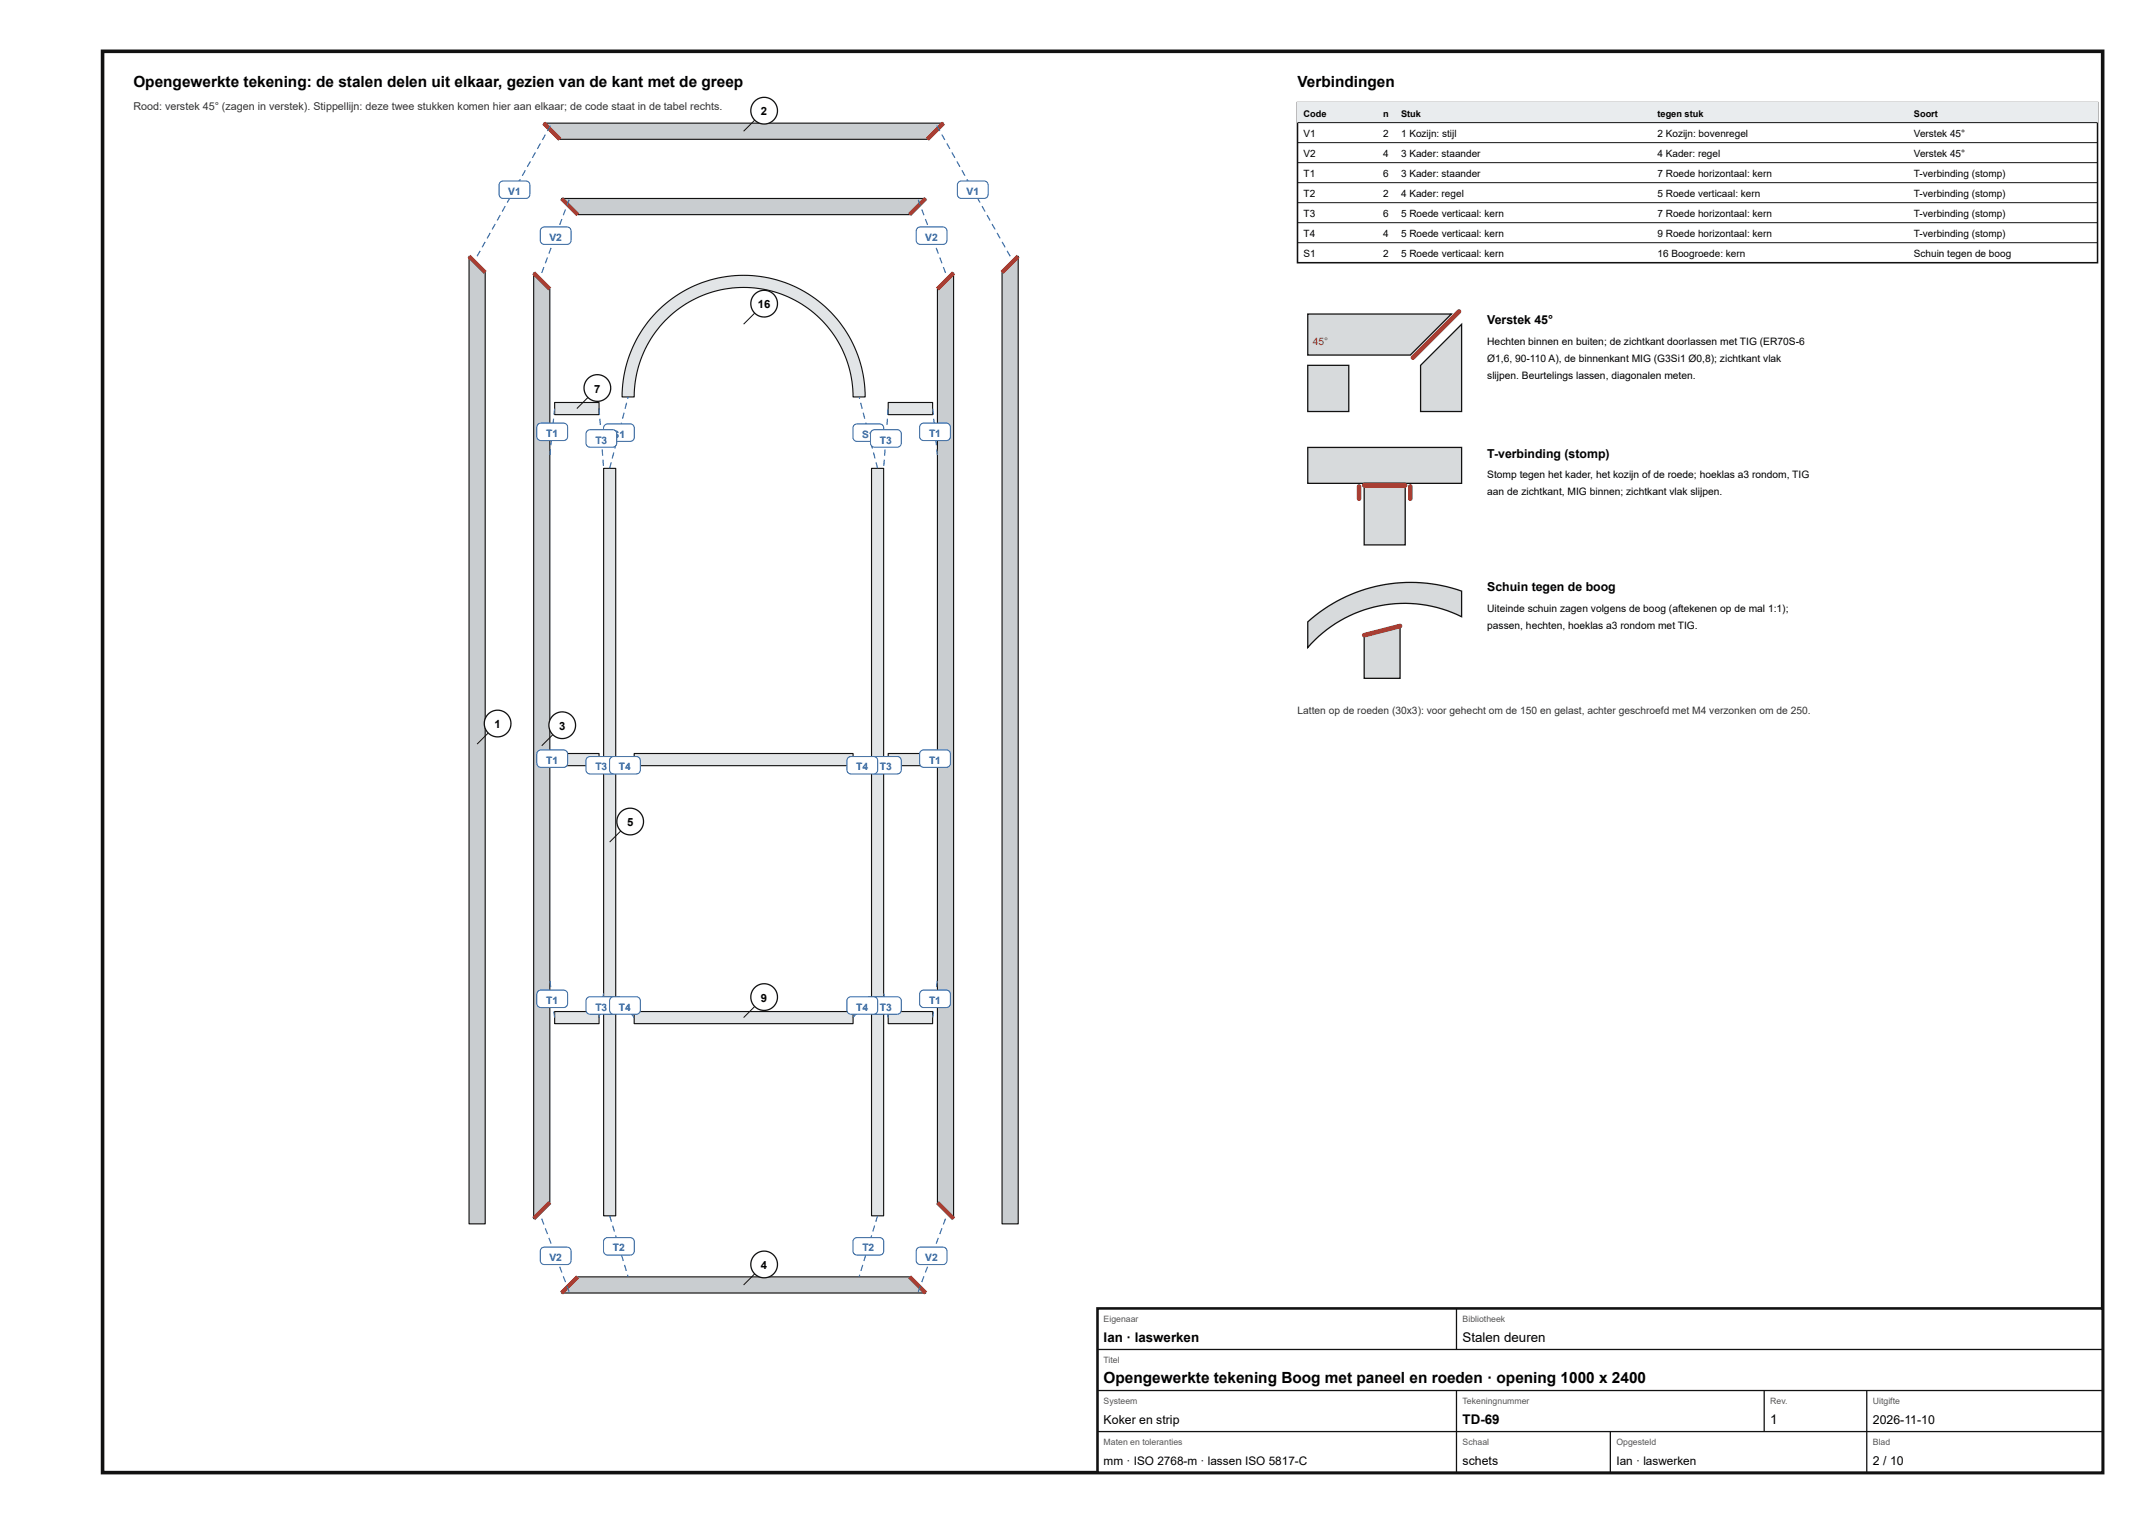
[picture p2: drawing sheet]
<svg xmlns="http://www.w3.org/2000/svg" width="420mm" height="297mm" viewBox="0 0 420 297" stroke-linecap="round" stroke-linejoin="round" font-family="sans-serif">
<path d="M20 10h390v277h-390z" fill="none" stroke="#111" stroke-width=".7" stroke-linecap="butt"/>
<path d="M91.5 49.9l3.1 3.2v185.4h-3.1z" fill="#c9cdd0"/>
<path d="M91.5 49.9l3.1 3.2v185.4h-3.1z" fill="none" stroke="#111" stroke-width=".22"/>
<path d="M91.5 49.9l3.1 3.2" fill="none" stroke="#c0392b" stroke-width=".8" stroke-linecap="butt"/>
<path d="M198.5 49.9v188.6h-3.1v-185.4z" fill="#c9cdd0"/>
<path d="M198.5 49.9v188.6h-3.1v-185.4z" fill="none" stroke="#111" stroke-width=".22"/>
<path d="M198.5 49.9l-3.1 3.2" fill="none" stroke="#c0392b" stroke-width=".8" stroke-linecap="butt"/>
<path d="M106 24h78l-3.2 3.2h-71.6z" fill="#c9cdd0"/>
<path d="M106 24h78l-3.2 3.2h-71.6z" fill="none" stroke="#111" stroke-width=".22"/>
<path d="M106 24l3.2 3.2M184 24l-3.2 3.2" fill="none" stroke="#c0392b" stroke-width=".8" stroke-linecap="butt"/>
<path d="M104.1 53.2l3.1 3.1v178.1l-3.1 3.1z" fill="#c9cdd0"/>
<path d="M104.1 53.2l3.1 3.1v178.1l-3.1 3.1z" fill="none" stroke="#111" stroke-width=".22"/>
<path d="M104.1 53.2l3.1 3.1M107.2 234.4l-3.1 3.1" fill="none" stroke="#c0392b" stroke-width=".8" stroke-linecap="butt"/>
<path d="M182.8 56.3l3.1-3.1v184.3l-3.1-3.1z" fill="#c9cdd0"/>
<path d="M182.8 56.3l3.1-3.1v184.3l-3.1-3.1z" fill="none" stroke="#111" stroke-width=".22"/>
<path d="M185.9 53.2l-3.1 3.1M182.8 234.4l3.1 3.1" fill="none" stroke="#c0392b" stroke-width=".8" stroke-linecap="butt"/>
<path d="M109.5 252l3.1-3.2h64.8l3.1 3.2z" fill="#c9cdd0"/>
<path d="M109.5 252l3.1-3.2h64.8l3.1 3.2z" fill="none" stroke="#111" stroke-width=".22"/>
<path d="M112.6 248.8l-3.1 3.2M177.4 248.8l3.1 3.2" fill="none" stroke="#c0392b" stroke-width=".8" stroke-linecap="butt"/>
<path d="M109.5 38.7h71l-3.1 3.1h-64.8z" fill="#c9cdd0"/>
<path d="M109.5 38.7h71l-3.1 3.1h-64.8z" fill="none" stroke="#111" stroke-width=".22"/>
<path d="M109.5 38.7l3.1 3.1M180.5 38.7l-3.1 3.1" fill="none" stroke="#c0392b" stroke-width=".8" stroke-linecap="butt"/>
<path d="M117.7 91.3h2.4v145.6h-2.4z" fill="#e2e5e7"/>
<path d="M117.7 91.3h2.4v145.6h-2.4z" fill="none" stroke="#111" stroke-width=".22"/>
<path d="M108.1 78.4h8.7v2.4h-8.7z" fill="#e2e5e7"/>
<path d="M108.1 78.4h8.7v2.4h-8.7z" fill="none" stroke="#111" stroke-width=".22"/>
<path d="M108.1 197.1h8.7v2.4h-8.7z" fill="#e2e5e7"/>
<path d="M108.1 197.1h8.7v2.4h-8.7z" fill="none" stroke="#111" stroke-width=".22"/>
<path d="M108.1 146.8h8.7v2.4h-8.7z" fill="#e2e5e7"/>
<path d="M108.1 146.8h8.7v2.4h-8.7z" fill="none" stroke="#111" stroke-width=".22"/>
<path d="M169.9 91.3h2.4v145.6h-2.4z" fill="#e2e5e7"/>
<path d="M169.9 91.3h2.4v145.6h-2.4z" fill="none" stroke="#111" stroke-width=".22"/>
<path d="M173.2 78.4h8.6v2.4h-8.6z" fill="#e2e5e7"/>
<path d="M173.2 78.4h8.6v2.4h-8.6z" fill="none" stroke="#111" stroke-width=".22"/>
<path d="M173.2 197.1h8.6v2.4h-8.6z" fill="#e2e5e7"/>
<path d="M173.2 197.1h8.6v2.4h-8.6z" fill="none" stroke="#111" stroke-width=".22"/>
<path d="M173.2 146.8h8.6v2.4h-8.6z" fill="#e2e5e7"/>
<path d="M173.2 146.8h8.6v2.4h-8.6z" fill="none" stroke="#111" stroke-width=".22"/>
<path d="M123.7 197.1h42.6v2.4h-42.6z" fill="#e2e5e7"/>
<path d="M123.7 197.1h42.6v2.4h-42.6z" fill="none" stroke="#111" stroke-width=".22"/>
<path d="M123.7 146.8h42.6v2.4h-42.6z" fill="#e2e5e7"/>
<path d="M123.7 146.8h42.6v2.4h-42.6z" fill="none" stroke="#111" stroke-width=".22"/>
<path d="M127.9 60.9a23.7 23.7 0 0 1 26-5.5 23.7 23.7 0 0 1 14.8 22h-2.4a21.3 21.3 0 0 0-21.3-21.4 21.3 21.3 0 0 0-21.3 21.4h-2.4a23.8 23.8 0 0 1 6.6-16.5z" fill="#e2e5e7"/>
<path d="M127.9 60.9a23.7 23.7 0 0 1 26-5.5 23.7 23.7 0 0 1 14.8 22h-2.4a21.3 21.3 0 0 0-21.3-21.4 21.3 21.3 0 0 0-21.3 21.4h-2.4a23.8 23.8 0 0 1 6.6-16.5z" fill="none" stroke="#111" stroke-width=".22"/>
<path d="M93.5 48.8l.2 .1-.6 1.1-.2-.1zM94.5 47.1l.2 .1-.6 1.1-.2-.2zM95.5 45.4l.2 .1-.6 1-.2-.1zM96.5 43.6l.2 .1-.6 1.1-.2-.1zM97.4 41.9l.2 .1-.6 1-.1-.1zM98.4 40.1l.2 .1-.6 1.1-.2-.1zM99.4 38.4l.2 .1-.6 1-.2-.1zM100.4 36.6l.2 .1-.6 1.1-.2-.1zM101.4 34.9l.1 .1-.5 1-.2-.1zM102.3 33.1l.2 .2-.6 1-.2-.1zM103.3 31.4l.2 .1-.6 1.1-.2-.2zM104.3 29.7l.2 .1-.6 1-.2-.1zM105.3 27.9l.2 .1-.6 1.1-.2-.1zM106.3 26.2l.1 .1-.5 1-.2-.1zM107.2 24.4l.2 .1-.6 1.1-.2-.1z" fill="#1f5fa8"/>
<path d="M97.6 35.5l.5-.2h4.4a.8 .8 0 0 1 .8 .8v1.8a.8 .8 0 0 1-.8 .8h-4.4a.8 .8 0 0 1-.8-.8v-2z" fill="#fff"/>
<path d="M97.6 35.5l.5-.2h4.4a.8 .8 0 0 1 .8 .8v1.8a.8 .8 0 0 1-.8 .8h-4.4a.8 .8 0 0 1-.8-.8v-2z" fill="none" stroke="#1f5fa8" stroke-width=".2"/>
<path d="M196.3 48.9l.2-.1 .6 1.1-.2 .1zM195.3 47.2l.2-.1 .6 1-.2 .2zM194.3 45.5l.2-.1 .6 1-.2 .1zM193.3 43.7l.2-.1 .6 1.1-.2 .1zM192.4 42l.2-.1 .5 1-.1 .1zM191.4 40.2l.2-.1 .6 1.1-.2 .1zM190.4 38.5l.2-.1 .6 1-.2 .1zM189.4 36.7l.2-.1 .6 1.1-.2 .1zM188.4 35l.2-.1 .6 1-.2 .1zM187.5 33.3l.2-.2 .5 1.1-.1 .1zM186.5 31.5l.2-.1 .6 1-.2 .2zM185.5 29.8l.2-.1 .6 1-.2 .1zM184.5 28l.2-.1 .6 1.1-.2 .1zM183.6 26.3l.1-.1 .6 1-.2 .1zM182.6 24.5l.2-.1 .6 1.1-.2 .1z" fill="#1f5fa8"/>
<path d="M186.9 35.5l.6-.2h4.4a.8 .8 0 0 1 .8 .8v1.8a.8 .8 0 0 1-.8 .8h-4.4a.8 .8 0 0 1-.8-.8v-2z" fill="#fff"/>
<path d="M186.9 35.5l.6-.2h4.4a.8 .8 0 0 1 .8 .8v1.8a.8 .8 0 0 1-.8 .8h-4.4a.8 .8 0 0 1-.8-.8v-2z" fill="none" stroke="#1f5fa8" stroke-width=".2"/>
<path d="M105.5 237.5h.2l.5 1.1-.3 .1zM106.2 239.4l.2-.1 .5 1.2h-.3zM106.9 241.3l.2-.1 .5 1.1-.2 .1zM107.6 243.2l.2-.1 .5 1.1-.2 .1zM108.3 245h.2l.5 1.1-.2 .1zM109 246.9l.2-.1 .5 1.2h-.2zM109.7 248.8l.2-.1 .5 1.1-.2 .1zM110.4 250.7l.2-.1 .5 1.1-.2 .1z" fill="#1f5fa8"/>
<path d="M105.6 243.3l.5-.3h4.4a.8 .8 0 0 1 .8 .8v1.8a.8 .8 0 0 1-.8 .8h-4.4a.8 .8 0 0 1-.8-.8l.1-1.9z" fill="#fff"/>
<path d="M105.6 243.3l.5-.3h4.4a.8 .8 0 0 1 .8 .8v1.8a.8 .8 0 0 1-.8 .8h-4.4a.8 .8 0 0 1-.8-.8l.1-1.9z" fill="none" stroke="#1f5fa8" stroke-width=".2"/>
<path d="M105.9 52l.3 .1-.5 1.1-.2-.1zM106.6 50.1l.3 .1-.5 1.1h-.2zM107.3 48.3h.3l-.5 1.2-.2-.1zM108.1 46.4l.2 .1-.5 1.1-.2-.1zM108.8 44.5l.2 .1-.5 1.1-.2-.1zM109.5 42.7h.2l-.5 1.2-.2-.1zM110.2 40.8l.2 .1-.5 1.1-.2-.1zM110.9 38.9l.2 .1-.5 1.1-.2-.1z" fill="#1f5fa8"/>
<path d="M105.6 44.5l.5-.3h4.4a.8 .8 0 0 1 .8 .8v1.8a.8 .8 0 0 1-.8 .8h-4.4a.8 .8 0 0 1-.8-.8l.1-1.9z" fill="#fff"/>
<path d="M105.6 44.5l.5-.3h4.4a.8 .8 0 0 1 .8 .8v1.8a.8 .8 0 0 1-.8 .8h-4.4a.8 .8 0 0 1-.8-.8l.1-1.9z" fill="none" stroke="#1f5fa8" stroke-width=".2"/>
<path d="M184.3 237.5h.2l-.4 1.2-.3-.1zM183.6 239.3l.2 .1-.5 1.1h-.2zM182.9 241.2l.2 .1-.5 1.1-.2-.1zM182.2 243.1l.2 .1-.5 1.1-.2-.1zM181.5 245h.2l-.5 1.2-.2-.1zM180.8 246.8l.2 .1-.5 1.1h-.2zM180.1 248.7l.2 .1-.5 1.1-.2-.1zM179.4 250.6l.2 .1-.5 1.1-.2-.1z" fill="#1f5fa8"/>
<path d="M178.9 243.3l.5-.3h4.4a.8 .8 0 0 1 .8 .8v1.8a.8 .8 0 0 1-.8 .8h-4.4a.8 .8 0 0 1-.8-.8l.1-1.9z" fill="#fff"/>
<path d="M178.9 243.3l.5-.3h4.4a.8 .8 0 0 1 .8 .8v1.8a.8 .8 0 0 1-.8 .8h-4.4a.8 .8 0 0 1-.8-.8l.1-1.9z" fill="none" stroke="#1f5fa8" stroke-width=".2"/>
<path d="M183.8 52.1l.3-.1 .4 1.1-.2 .1zM183.1 50.2l.2-.1 .5 1.2h-.2zM182.4 48.3h.2l.5 1.1-.2 .1zM181.7 46.5l.2-.1 .5 1.1-.2 .1zM181 44.6l.2-.1 .5 1.1-.2 .1zM180.3 42.7h.2l.5 1.1-.2 .1zM179.6 40.9l.2-.1 .5 1.1-.2 .1zM178.9 39l.2-.1 .5 1.1-.2 .1z" fill="#1f5fa8"/>
<path d="M178.9 44.5l.5-.3h4.4a.8 .8 0 0 1 .8 .8v1.8a.8 .8 0 0 1-.8 .8h-4.4a.8 .8 0 0 1-.8-.8l.1-1.9z" fill="#fff"/>
<path d="M178.9 44.5l.5-.3h4.4a.8 .8 0 0 1 .8 .8v1.8a.8 .8 0 0 1-.8 .8h-4.4a.8 .8 0 0 1-.8-.8l.1-1.9z" fill="none" stroke="#1f5fa8" stroke-width=".2"/>
<path d="M118.8 237l.2-.1 .3 1.2h-.2zM119.4 238.9l.2-.1 .3 1.2h-.2zM119.9 240.8l.2-.1 .4 1.2-.2 .1zM120.5 242.7h.2l.4 1.1-.2 .1zM121.1 244.6h.2l.3 1.1-.2 .1zM121.7 246.6l.2-.1 .3 1.1-.2 .1zM122.2 248.5l.3-.1 .1 .4-.2 .1z" fill="#1f5fa8"/>
<path d="M117.9 241.4l.6-.2h4.4a.8 .8 0 0 1 .8 .8v1.8a.8 .8 0 0 1-.8 .8h-4.4a.8 .8 0 0 1-.8-.8v-2z" fill="#fff"/>
<path d="M117.9 241.4l.6-.2h4.4a.8 .8 0 0 1 .8 .8v1.8a.8 .8 0 0 1-.8 .8h-4.4a.8 .8 0 0 1-.8-.8v-2z" fill="none" stroke="#1f5fa8" stroke-width=".2"/>
<path d="M119.1 90.1h.2l-.3 1.2h-.2zM119.6 88.2h.2l-.3 1.2-.2-.1zM120.1 86.2l.2 .1-.3 1.1h-.2zM120.6 84.3h.2l-.3 1.2-.2-.1zM121.1 82.3l.2 .1-.3 1.2-.2-.1zM121.6 80.4l.2 .1-.3 1.1h-.2zM122.1 78.5h.2l-.3 1.2-.2-.1zM122.4 77.3l.2 .1-.1 .4-.2-.1z" fill="#1f5fa8"/>
<path d="M117.9 82.9l.6-.3h4.4a.8 .8 0 0 1 .8 .8v1.8a.8 .8 0 0 1-.8 .8h-4.4a.8 .8 0 0 1-.8-.8v-1.9z" fill="#fff"/>
<path d="M117.9 82.9l.6-.3h4.4a.8 .8 0 0 1 .8 .8v1.8a.8 .8 0 0 1-.8 .8h-4.4a.8 .8 0 0 1-.8-.8v-1.9z" fill="none" stroke="#1f5fa8" stroke-width=".2"/>
<path d="M108 79.6h.3l-.2 1.2h-.2zM107.8 81.6h.3l-.2 1.2h-.2zM107.6 83.6h.2l-.1 1.2h-.2zM107.4 85.6h.2l-.1 1.2h-.2zM107.2 87.6h.2l-.1 1.1h-.2z" fill="#1f5fa8"/>
<path d="M104.9 82.7l.6-.2h4.4a.8 .8 0 0 1 .8 .8v1.8a.8 .8 0 0 1-.8 .8h-4.4a.8 .8 0 0 1-.8-.8v-2z" fill="#fff"/>
<path d="M104.9 82.7l.6-.2h4.4a.8 .8 0 0 1 .8 .8v1.8a.8 .8 0 0 1-.8 .8h-4.4a.8 .8 0 0 1-.8-.8v-2z" fill="none" stroke="#1f5fa8" stroke-width=".2"/>
<path d="M116.7 79.6h.2l.1 1.2h-.2zM116.9 81.6h.2l.1 1.2h-.3zM117 83.6h.2l.1 1.2h-.2zM117.2 85.6h.2l.1 1.2h-.3zM117.3 87.6h.2l.1 1.2h-.2zM117.5 89.6h.2l.1 1.2h-.2z" fill="#1f5fa8"/>
<path d="M114.5 84l.6-.3h4.4a.8 .8 0 0 1 .8 .8v1.8a.8 .8 0 0 1-.8 .8h-4.4a.8 .8 0 0 1-.8-.8v-1.9z" fill="#fff"/>
<path d="M114.5 84l.6-.3h4.4a.8 .8 0 0 1 .8 .8v1.8a.8 .8 0 0 1-.8 .8h-4.4a.8 .8 0 0 1-.8-.8v-1.9z" fill="none" stroke="#1f5fa8" stroke-width=".2"/>
<path d="M107.9 197.1h.2l.2 1.2h-.3zM107.6 195.2l.3-.1 .1 1.2h-.2zM107.4 193.2l.2-.1 .1 1.2-.2 .1zM107.1 191.2h.2l.2 1.2h-.2z" fill="#1f5fa8"/>
<path d="M104.9 193.2l.6-.2h4.4a.8 .8 0 0 1 .8 .8v1.8a.8 .8 0 0 1-.8 .8h-4.4a.8 .8 0 0 1-.8-.8v-2z" fill="#fff"/>
<path d="M104.9 193.2l.6-.2h4.4a.8 .8 0 0 1 .8 .8v1.8a.8 .8 0 0 1-.8 .8h-4.4a.8 .8 0 0 1-.8-.8v-2z" fill="none" stroke="#1f5fa8" stroke-width=".2"/>
<path d="M116.9 197.1l.2 .1-.2 1.1h-.2zM117.3 195.2h.2l-.2 1.2-.2-.1zM117.6 193.6h.2l-.1 .8h-.3z" fill="#1f5fa8"/>
<path d="M114.5 194.5l.6-.2h4.4a.8 .8 0 0 1 .8 .8v1.8a.8 .8 0 0 1-.8 .8h-4.4a.8 .8 0 0 1-.8-.8v-2z" fill="#fff"/>
<path d="M114.5 194.5l.6-.2h4.4a.8 .8 0 0 1 .8 .8v1.8a.8 .8 0 0 1-.8 .8h-4.4a.8 .8 0 0 1-.8-.8v-2z" fill="none" stroke="#1f5fa8" stroke-width=".2"/>
<path d="M107.3 147.6l.9 .3-.1 .2-.9-.3z" fill="#1f5fa8"/>
<path d="M104.9 146.4l.6-.3h4.4a.8 .8 0 0 1 .8 .8v1.8a.8 .8 0 0 1-.8 .8h-4.4a.8 .8 0 0 1-.8-.8v-1.9z" fill="#fff"/>
<path d="M104.9 146.4l.6-.3h4.4a.8 .8 0 0 1 .8 .8v1.8a.8 .8 0 0 1-.8 .8h-4.4a.8 .8 0 0 1-.8-.8v-1.9z" fill="none" stroke="#1f5fa8" stroke-width=".2"/>
<path d="M116.7 148.1l.2-.1 .5 1.1-.2 .1zM117.5 149.9h.2l.1 .3-.2 .1z" fill="#1f5fa8"/>
<path d="M114.5 147.7l.6-.3h4.4a.8 .8 0 0 1 .8 .8v1.8a.8 .8 0 0 1-.8 .8h-4.4a.8 .8 0 0 1-.8-.8v-1.9z" fill="#fff"/>
<path d="M114.5 147.7l.6-.3h4.4a.8 .8 0 0 1 .8 .8v1.8a.8 .8 0 0 1-.8 .8h-4.4a.8 .8 0 0 1-.8-.8v-1.9z" fill="none" stroke="#1f5fa8" stroke-width=".2"/>
<path d="M171 236.9l.2 .1-.3 1.1h-.2zM170.4 238.8l.2 .1-.3 1.1h-.2zM169.9 240.7l.2 .1-.4 1.2-.2-.1zM169.3 242.7h.2l-.4 1.2-.2-.1zM168.7 244.6h.2l-.3 1.2-.3-.1zM168.1 246.5l.2 .1-.3 1.1-.2-.1zM167.5 248.4l.2 .1-.1 .4-.2-.1z" fill="#1f5fa8"/>
<path d="M166.6 241.4l.5-.2h4.4a.8 .8 0 0 1 .8 .8v1.8a.8 .8 0 0 1-.8 .8h-4.4a.8 .8 0 0 1-.8-.8v-2z" fill="#fff"/>
<path d="M166.6 241.4l.5-.2h4.4a.8 .8 0 0 1 .8 .8v1.8a.8 .8 0 0 1-.8 .8h-4.4a.8 .8 0 0 1-.8-.8v-2z" fill="none" stroke="#1f5fa8" stroke-width=".2"/>
<path d="M170.7 90.1h.2l.3 1.2h-.2zM170.2 88.2h.2l.3 1.1-.2 .1zM169.7 86.3l.2-.1 .3 1.2h-.2zM169.2 84.3h.2l.3 1.1-.2 .1zM168.7 82.4l.2-.1 .3 1.2-.2 .1zM168.2 80.5l.2-.1 .3 1.2h-.2zM167.7 78.5h.2l.3 1.1-.2 .1zM167.4 77.4l.2-.1 .1 .4-.2 .1z" fill="#1f5fa8"/>
<path d="M166.6 82.9l.5-.3h4.4a.8 .8 0 0 1 .8 .8v1.8a.8 .8 0 0 1-.8 .8h-4.4a.8 .8 0 0 1-.8-.8v-1.9z" fill="#fff"/>
<path d="M166.6 82.9l.5-.3h4.4a.8 .8 0 0 1 .8 .8v1.8a.8 .8 0 0 1-.8 .8h-4.4a.8 .8 0 0 1-.8-.8v-1.9z" fill="none" stroke="#1f5fa8" stroke-width=".2"/>
<path d="M173.1 79.6h.2l-.1 1.2h-.2zM172.9 81.6h.2v1.2h-.3zM172.8 83.6h.2l-.1 1.2h-.2zM172.6 85.6h.2v1.2h-.3zM172.5 87.6h.2l-.1 1.2h-.2zM172.3 89.6h.2l-.1 1.2h-.2z" fill="#1f5fa8"/>
<path d="M170 84l.5-.3h4.4a.8 .8 0 0 1 .8 .8v1.8a.8 .8 0 0 1-.8 .8h-4.4a.8 .8 0 0 1-.8-.8l.1-1.9z" fill="#fff"/>
<path d="M170 84l.5-.3h4.4a.8 .8 0 0 1 .8 .8v1.8a.8 .8 0 0 1-.8 .8h-4.4a.8 .8 0 0 1-.8-.8l.1-1.9z" fill="none" stroke="#1f5fa8" stroke-width=".2"/>
<path d="M181.7 79.6h.3l.1 1.2h-.2zM181.9 81.6h.3l.1 1.2h-.2zM182.2 83.6h.2l.1 1.2h-.2zM182.4 85.6h.2l.1 1.2h-.2zM182.6 87.6h.2l.1 1.1h-.2z" fill="#1f5fa8"/>
<path d="M179.6 82.7l.5-.2h4.4a.8 .8 0 0 1 .8 .8v1.8a.8 .8 0 0 1-.8 .8h-4.4a.8 .8 0 0 1-.8-.8v-2z" fill="#fff"/>
<path d="M179.6 82.7l.5-.2h4.4a.8 .8 0 0 1 .8 .8v1.8a.8 .8 0 0 1-.8 .8h-4.4a.8 .8 0 0 1-.8-.8v-2z" fill="none" stroke="#1f5fa8" stroke-width=".2"/>
<path d="M172.9 197.2l.2-.1 .2 1.2h-.2zM172.5 195.2h.2l.2 1.1-.2 .1zM172.2 193.6h.2l.2 .8h-.3z" fill="#1f5fa8"/>
<path d="M170 194.5l.5-.2h4.4a.8 .8 0 0 1 .8 .8v1.8a.8 .8 0 0 1-.8 .8h-4.4a.8 .8 0 0 1-.8-.8l.1-2z" fill="#fff"/>
<path d="M170 194.5l.5-.2h4.4a.8 .8 0 0 1 .8 .8v1.8a.8 .8 0 0 1-.8 .8h-4.4a.8 .8 0 0 1-.8-.8l.1-2z" fill="none" stroke="#1f5fa8" stroke-width=".2"/>
<path d="M181.9 197.1h.2l-.1 1.2h-.3zM182.1 195.1l.3 .1-.2 1.1h-.2zM182.4 193.1l.2 .1-.1 1.2-.3-.1zM182.7 191.2h.2l-.2 1.2h-.2z" fill="#1f5fa8"/>
<path d="M179.6 193.2l.5-.2h4.4a.8 .8 0 0 1 .8 .8v1.8a.8 .8 0 0 1-.8 .8h-4.4a.8 .8 0 0 1-.8-.8v-2z" fill="#fff"/>
<path d="M179.6 193.2l.5-.2h4.4a.8 .8 0 0 1 .8 .8v1.8a.8 .8 0 0 1-.8 .8h-4.4a.8 .8 0 0 1-.8-.8v-2z" fill="none" stroke="#1f5fa8" stroke-width=".2"/>
<path d="M173.1 148l.2 .1-.5 1.1-.2-.1zM172.3 149.9h.2l-.1 .4-.2-.1z" fill="#1f5fa8"/>
<path d="M170 147.7l.5-.3h4.4a.8 .8 0 0 1 .8 .8v1.8a.8 .8 0 0 1-.8 .8h-4.4a.8 .8 0 0 1-.8-.8l.1-1.9z" fill="#fff"/>
<path d="M170 147.7l.5-.3h4.4a.8 .8 0 0 1 .8 .8v1.8a.8 .8 0 0 1-.8 .8h-4.4a.8 .8 0 0 1-.8-.8l.1-1.9z" fill="none" stroke="#1f5fa8" stroke-width=".2"/>
<path d="M181.8 147.9l.9-.3 .1 .2-.9 .3z" fill="#1f5fa8"/>
<path d="M179.6 146.4l.5-.3h4.4a.8 .8 0 0 1 .8 .8v1.8a.8 .8 0 0 1-.8 .8h-4.4a.8 .8 0 0 1-.8-.8v-1.9z" fill="#fff"/>
<path d="M179.6 146.4l.5-.3h4.4a.8 .8 0 0 1 .8 .8v1.8a.8 .8 0 0 1-.8 .8h-4.4a.8 .8 0 0 1-.8-.8v-1.9z" fill="none" stroke="#1f5fa8" stroke-width=".2"/>
<path d="M122.8 197.4l.2-.1 .7 1-.1 .1zM121.6 195.8l.2-.1 .7 1-.1 .1zM120.4 194.3l.2-.2 .7 1-.2 .1z" fill="#1f5fa8"/>
<path d="M119.1 194.5l.6-.2h4.4a.8 .8 0 0 1 .8 .8v1.8a.8 .8 0 0 1-.8 .8h-4.4a.8 .8 0 0 1-.8-.8v-2z" fill="#fff"/>
<path d="M119.1 194.5l.6-.2h4.4a.8 .8 0 0 1 .8 .8v1.8a.8 .8 0 0 1-.8 .8h-4.4a.8 .8 0 0 1-.8-.8v-2z" fill="none" stroke="#1f5fa8" stroke-width=".2"/>
<path d="M167 197.3l.2 .1-.8 1-.1-.1zM168.2 195.7l.2 .1-.8 1-.1-.1zM169.4 194.1l.2 .2-.7 .9-.2-.1z" fill="#1f5fa8"/>
<path d="M165.4 194.5l.5-.2h4.4a.8 .8 0 0 1 .8 .8v1.8a.8 .8 0 0 1-.8 .8h-4.4a.8 .8 0 0 1-.8-.8l.1-2z" fill="#fff"/>
<path d="M165.4 194.5l.5-.2h4.4a.8 .8 0 0 1 .8 .8v1.8a.8 .8 0 0 1-.8 .8h-4.4a.8 .8 0 0 1-.8-.8l.1-2z" fill="none" stroke="#1f5fa8" stroke-width=".2"/>
<path d="M122.6 148.6l1-.7 .1 .2-1 .7zM120.9 149.6l1-.6 .1 .2-1 .6zM120 150.2l.2-.2 .1 .2-.2 .1z" fill="#1f5fa8"/>
<path d="M119.1 147.7l.6-.3h4.4a.8 .8 0 0 1 .8 .8v1.8a.8 .8 0 0 1-.8 .8h-4.4a.8 .8 0 0 1-.8-.8v-1.9z" fill="#fff"/>
<path d="M119.1 147.7l.6-.3h4.4a.8 .8 0 0 1 .8 .8v1.8a.8 .8 0 0 1-.8 .8h-4.4a.8 .8 0 0 1-.8-.8v-1.9z" fill="none" stroke="#1f5fa8" stroke-width=".2"/>
<path d="M166.4 147.9l1 .7-.1 .2-1-.7zM168.1 149l1 .6-.1 .2-1-.6zM169.8 150l.2 .2-.1 .1-.2-.1z" fill="#1f5fa8"/>
<path d="M165.4 147.7l.5-.3h4.4a.8 .8 0 0 1 .8 .8v1.8a.8 .8 0 0 1-.8 .8h-4.4a.8 .8 0 0 1-.8-.8l.1-1.9z" fill="#fff"/>
<path d="M165.4 147.7l.5-.3h4.4a.8 .8 0 0 1 .8 .8v1.8a.8 .8 0 0 1-.8 .8h-4.4a.8 .8 0 0 1-.8-.8l.1-1.9z" fill="none" stroke="#1f5fa8" stroke-width=".2"/>
<path d="M95.2 142.8l-2.2 2.2" fill="none" stroke="#111" stroke-width=".19"/>
<circle cx="97" cy="141" r="2.6" fill="#fff"/>
<circle cx="97" cy="141" r="2.6" fill="none" stroke="#111" stroke-width=".25"/>
<path d="M147.2 23.4l-2.2 2.2" fill="none" stroke="#111" stroke-width=".19"/>
<circle cx="149" cy="21.6" r="2.6" fill="#fff"/>
<circle cx="149" cy="21.6" r="2.6" fill="none" stroke="#111" stroke-width=".25"/>
<path d="M107.8 143.1l-2.2 2.2" fill="none" stroke="#111" stroke-width=".19"/>
<circle cx="109.6" cy="141.3" r="2.6" fill="#fff"/>
<circle cx="109.6" cy="141.3" r="2.6" fill="none" stroke="#111" stroke-width=".25"/>
<path d="M147.2 248.2l-2.2 2.2" fill="none" stroke="#111" stroke-width=".19"/>
<circle cx="149" cy="246.4" r="2.6" fill="#fff"/>
<circle cx="149" cy="246.4" r="2.6" fill="none" stroke="#111" stroke-width=".25"/>
<path d="M121.1 161.9l-2.2 2.2" fill="none" stroke="#111" stroke-width=".19"/>
<circle cx="122.9" cy="160.1" r="2.6" fill="#fff"/>
<circle cx="122.9" cy="160.1" r="2.6" fill="none" stroke="#111" stroke-width=".25"/>
<path d="M114.7 77.4l-2.2 2.2" fill="none" stroke="#111" stroke-width=".19"/>
<circle cx="116.5" cy="75.6" r="2.6" fill="#fff"/>
<circle cx="116.5" cy="75.6" r="2.6" fill="none" stroke="#111" stroke-width=".25"/>
<path d="M147.2 196.1l-2.2 2.2" fill="none" stroke="#111" stroke-width=".19"/>
<circle cx="149" cy="194.3" r="2.6" fill="#fff"/>
<circle cx="149" cy="194.3" r="2.6" fill="none" stroke="#111" stroke-width=".25"/>
<path d="M147.2 61l-2.2 2.2" fill="none" stroke="#111" stroke-width=".19"/>
<circle cx="149" cy="59.2" r="2.6" fill="#fff"/>
<circle cx="149" cy="59.2" r="2.6" fill="none" stroke="#111" stroke-width=".25"/>
<path d="M253 20h156v31.2h-156z" fill="none" stroke="#111" stroke-width=".3"/>
<path d="M253 20h156v3.9h-156z" fill="#e9ecee"/>
<path d="M253 23.9h156M253 27.8h156M253 31.7h156M253 35.6h156M253 39.5h156M253 43.4h156M253 47.3h156" fill="none" stroke="#111" stroke-width=".19"/>
<path d="M255 61.2h28l-8 8h-20z" fill="#d7dadc"/>
<path d="M255 61.2h28l-8 8h-20z" fill="none" stroke="#111" stroke-width=".25"/>
<path d="M255 71.2h8v9h-8z" fill="#d7dadc"/>
<path d="M255 71.2h8v9h-8z" fill="none" stroke="#111" stroke-width=".25"/>
<path d="M277 71.2l8-8v17h-8z" fill="#d7dadc"/>
<path d="M277 71.2l8-8v17h-8z" fill="none" stroke="#111" stroke-width=".25"/>
<path d="M284.5 60.7l-9 9" fill="none" stroke="#c0392b" stroke-width=".9"/>
<path d="M255 87.2h30v7h-30z" fill="#d7dadc"/>
<path d="M255 87.2h30v7h-30z" fill="none" stroke="#111" stroke-width=".25"/>
<path d="M266 94.2h8v12h-8z" fill="#d7dadc"/>
<path d="M266 94.2h8v12h-8z" fill="none" stroke="#111" stroke-width=".25"/>
<path d="M265 94.8v2.4M266 94.6h8M275 94.8v2.4" fill="none" stroke="#c0392b" stroke-width=".9"/>
<path d="M255 121.2a30 30 0 0 1 30-6v5a25 25 0 0 0-30 6z" fill="#d7dadc"/>
<path d="M255 121.2a30 30 0 0 1 30-6v5a25 25 0 0 0-30 6z" fill="none" stroke="#111" stroke-width=".25"/>
<path d="M266 123.6l7-1.8v10.4h-7z" fill="#d7dadc"/>
<path d="M266 123.6l7-1.8v10.4h-7z" fill="none" stroke="#111" stroke-width=".25"/>
<path d="M273 122l-7 1.8" fill="none" stroke="#c0392b" stroke-width=".9"/>
<path d="M214 255h196v32h-196z" fill="#fff"/>
<path d="M214 255h196v32h-196z" fill="none" stroke="#111" stroke-width=".5"/>
<path d="M284 255v8M214 263h196M214 271h196M214 279h196M284 271v16M314 279v8M344 271v8M364 271v16" fill="none" stroke="#111" stroke-width=".25"/>
<g font-size="3">
<text x="26" y="17">Opengewerkte tekening: de stalen delen uit elkaar, gezien van de kant met de greep</text>
<text x="253" y="17">Verbindingen</text>
<text x="215.2" y="269.6">Opengewerkte tekening Boog met paneel en roeden · opening 1000 x 2400</text>
</g>
<g font-size="2.6">
<text x="215.2" y="261.6">Ian · laswerken</text>
<text x="285.2" y="261.6">Stalen deuren</text>
<text x="285.2" y="277.6">TD-69</text>
<text x="345.2" y="277.6">1</text>
</g>
<g font-size="2.4">
<text x="290" y="63.2">Verstek 45°</text>
<text x="290" y="89.2">T-verbinding (stomp)</text>
<text x="290" y="115.2">Schuin tegen de boog</text>
<text x="215.2" y="277.6">Koker en strip</text>
<text x="365.2" y="277.6">2026-11-10</text>
<text x="285.2" y="285.6">schets</text>
<text x="365.2" y="285.6">2 / 10</text>
</g>
<g font-size="2.3">
<text x="215.2" y="285.6">mm · ISO 2768-m · lassen ISO 5817-C</text>
<text x="315.2" y="285.6">Ian · laswerken</text>
</g>
<g font-size="2.2">
<text x="148.4" y="22.5">2</text>
<text x="147.8" y="60.1">16</text>
<text x="115.9" y="76.5">7</text>
<text x="96.4" y="141.9">1</text>
<text x="109" y="142.2">3</text>
<text x="122.3" y="161">5</text>
<text x="148.4" y="195.2">9</text>
<text x="148.4" y="247.3">4</text>
</g>
<text font-size="2.1" fill="#333" x="26" y="21.5">Rood: verstek 45° (zagen in verstek). Stippellijn: deze twee stukken komen hier aan elkaar; de code staat in de tabel rechts.</text>
<g font-size="2" fill="#1f5fa8">
<text x="99.1" y="38">V1</text>
<text x="188.5" y="38">V1</text>
<text x="107.1" y="46.9">V2</text>
<text x="180.4" y="46.9">V2</text>
<text x="106.5" y="85.2">T</text>
<text x="107.7" y="85.2">1</text>
<text x="116.1" y="86.4">T3</text>
<text x="119.5" y="85.3">S1</text>
<text x="168.1" y="85.3">S1</text>
<text x="171.6" y="86.4">T3</text>
<text x="181.1" y="85.2">T1</text>
<text x="106.5" y="148.8">T</text>
<text x="107.7" y="148.8">1</text>
<text x="181.1" y="148.8">T</text>
<text x="182.4" y="148.8">1</text>
<text x="116.1" y="150.1">T3</text>
<text x="120.7" y="150.1">T4</text>
<text x="167" y="150.1">T4</text>
<text x="171.6" y="150.1">T</text>
<text x="172.8" y="150.1">3</text>
<text x="106.5" y="195.7">T</text>
<text x="107.7" y="195.7">1</text>
<text x="116.1" y="197">T3</text>
<text x="120.7" y="197">T4</text>
<text x="167" y="197">T4</text>
<text x="171.6" y="197">T</text>
<text x="172.8" y="197">3</text>
<text x="181.1" y="195.7">T1</text>
<text x="107.1" y="245.7">V2</text>
<text x="119.5" y="243.9">T2</text>
<text x="168.2" y="243.9">T2</text>
<text x="180.4" y="245.7">V2</text>
</g>
<text font-size="2" fill="#c0392b" x="256" y="67.2">45°</text>
<g font-size="2">
<text x="290" y="67.2">Hechten binnen en buiten; de zichtkant doorlassen met TIG (ER70S-6</text>
<text x="290" y="70.5">Ø1,6, 90-110 A), de binnenkant MIG (G3Si1 Ø0,8); zichtkant vlak</text>
<text x="290" y="73.8">slijpen. Beurtelings lassen, diagonalen meten.</text>
<text x="290" y="93.2">Stomp tegen het kader, het kozijn of de roede; hoeklas a3 rondom, TIG</text>
<text x="290" y="96.5">aan de zichtkant, MIG binnen; zichtkant vlak slijpen.</text>
<text x="290" y="119.2">Uiteinde schuin zagen volgens de boog (aftekenen op de mal 1:1);</text>
<text x="290" y="122.5">passen, hechten, hoeklas a3 rondom met TIG.</text>
</g>
<text font-size="2" fill="#333" x="253" y="139.2">Latten op de roeden (30x3): voor gehecht om de 150 en gelast, achter geschroefd met M4 verzonken om de 250.</text>
<g font-size="1.9">
<text x="254.2" y="26.6">V1</text>
<text x="269.7" y="26.6">2</text>
<text x="273.2" y="26.6">1 Kozijn: stijl</text>
<text x="323.2" y="26.6">2 Kozijn: bovenregel</text>
<text x="373.2" y="26.6">Verstek 45°</text>
<text x="254.2" y="30.5">V2</text>
<text x="254.2" y="34.4">T1</text>
<text x="269.7" y="30.5">4</text>
<text x="269.7" y="34.4">6</text>
<text x="273.2" y="30.5">3 Kader: staander</text>
<text x="273.2" y="34.4">3 Kader: staander</text>
<text x="323.2" y="30.5">4 Kader: regel</text>
<text x="323.2" y="34.4">7 Roede horizontaal: kern</text>
<text x="373.2" y="30.5">Verstek 45°</text>
<text x="373.2" y="34.4">T-verbinding (stomp)</text>
<text x="254.2" y="38.3">T2</text>
<text x="269.7" y="38.3">2</text>
<text x="273.2" y="38.3">4 Kader: regel</text>
<text x="323.2" y="38.3">5 Roede verticaal: kern</text>
<text x="373.2" y="38.3">T-verbinding (stomp)</text>
<text x="254.2" y="42.2">T3</text>
<text x="254.2" y="46.1">T4</text>
<text x="269.7" y="42.2">6</text>
<text x="269.7" y="46.1">4</text>
<text x="273.2" y="42.2">5 Roede verticaal: kern</text>
<text x="273.2" y="46.1">5 Roede verticaal: kern</text>
<text x="323.2" y="42.2">7 Roede horizontaal: kern</text>
<text x="323.2" y="46.1">9 Roede horizontaal: kern</text>
<text x="373.2" y="42.2">T-verbinding (stomp)</text>
<text x="373.2" y="46.1">T-verbinding (stomp)</text>
<text x="254.2" y="50">S1</text>
<text x="269.7" y="50">2</text>
<text x="273.2" y="50">5 Roede verticaal: kern</text>
<text x="323.2" y="50">16 Boogroede: kern</text>
<text x="373.2" y="50">Schuin tegen de boog</text>
</g>
<g font-size="1.8">
<text x="254.2" y="22.7">Code</text>
<text x="269.7" y="22.7">n</text>
<text x="273.2" y="22.7">Stuk</text>
<text x="323.2" y="22.7">tegen stuk</text>
<text x="373.2" y="22.7">Soort</text>
</g>
<g font-size="1.7" fill="#555">
<text x="215.2" y="257.6">Eigenaar</text>
<text x="285.2" y="257.6">Bibliotheek</text>
<text x="215.2" y="265.6">Titel</text>
<text x="215.2" y="273.6">Systeem</text>
<text x="285.2" y="273.6">Tekeningnummer</text>
<text x="345.2" y="273.6">Rev.</text>
<text x="365.2" y="273.6">Uitgifte</text>
<text x="215.2" y="281.6">Maten en toleranties</text>
<text x="285.2" y="281.6">Schaal</text>
<text x="315.2" y="281.6">Opgesteld</text>
<text x="365.2" y="281.6">Blad</text>
</g>
</svg>
